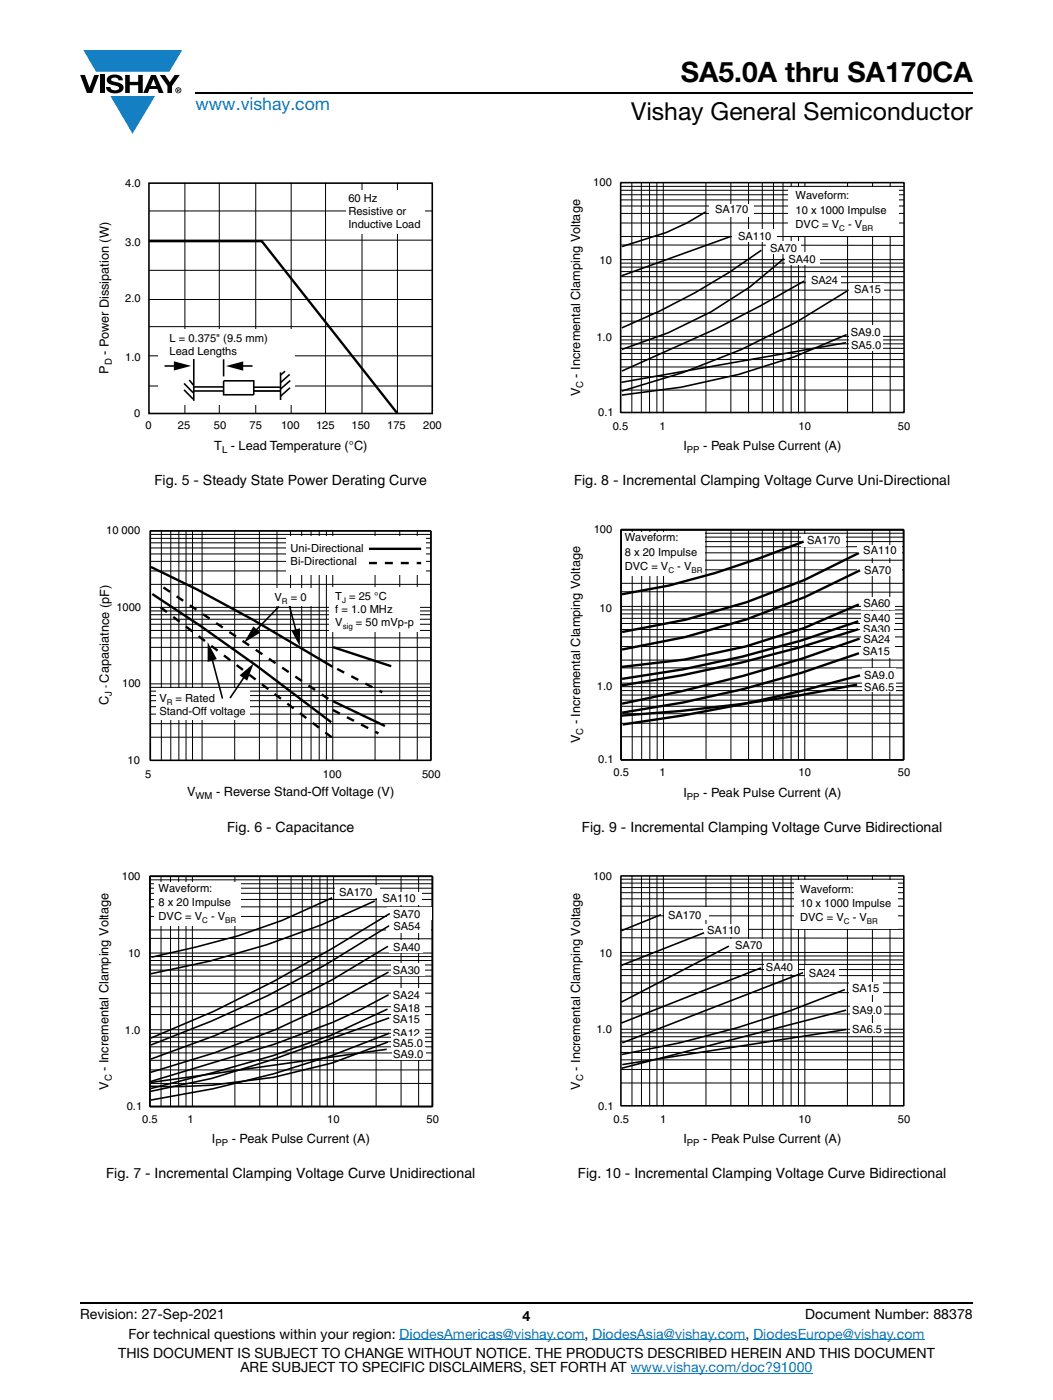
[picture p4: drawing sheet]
<svg xmlns="http://www.w3.org/2000/svg" width="210mm" height="279mm" viewBox="0 0 210 279" stroke-linecap="round" stroke-linejoin="round" font-family="sans-serif">
<g fill="#147fc3">
<path d="M16.6 10h19.7l-2.5 4.3h-1.2h-13.4z"/>
<path d="M22 19.2h8.9l-4.5 7.5z"/>
</g>
<g fill="#000">
<path d="M16 15h.9l1 2.5 .9-2.5h.9l-1.3 3.6h-1.1zM19.9 15h.9v3.6h-.9zM21.6 15.3a2.1 2.1 0 0 1 2.8 .3l.1 .4h-.9a.79 .79 0 0 0-.7-.5 .79 .79 0 0 0-.7 .4l.2 .3 1 .2a1.08 1.08 0 0 1 1.2 1 1.08 1.08 0 0 1-1.1 1.2 1.73 1.73 0 0 1-2.4-1.2h.9a.96 .96 0 0 0 .8 .6 .96 .96 0 0 0 1-.4 1.31 1.31 0 0 0-1.3-.6 1.03 1.03 0 0 1-1-.6 1.03 1.03 0 0 1 .1-1.1zM25 15h.9v1.3h1.7v-1.3h.9v3.6h-.9v-1.6h-1.7v1.6h-.9zM31.9 15h1l1 1.4 .9-1.4h1l-1.5 2.2v1.4h-.9v-1.4z"/>
<path d="M30.6 15.8l.5 1.4h-1zM30.1 15l-1.5 3.6h.9l.3-.8h1.6l.3 .8h.9l-1.5-3.6z"/>
<path d="M35.5 17.8h.2v.2h-.2zM35.3 17.7v.7h.2v-.3l.3 .3-.1-.3 .1-.2v-.2z"/>
<path d="M35.1 18a.46 .46 0 0 1 .9 0 .46 .46 0 0 1-.9 0zM35 18a.6 .6 0 0 0 1.2 0 .6 .6 0 0 0-1.2 0z"/>
</g>
<path d="M39 18.6h155M16 260h178" fill="none" stroke="#000" stroke-width=".36"/>
<path d="M79.7 267.4h36.9M118.2 267.4h30.5M125.8 274h36.2M150.2 267.4h34.2" fill="none" stroke="#067ec4" stroke-width=".2"/>
<path d="M29.7 36.6h56.5v45.9h-56.5z" fill="none" stroke="#000" stroke-width=".32"/>
<g fill="none" stroke="#000" stroke-width=".2">
<path d="M36.9 36.5v46M43.7 36.5v46M51 36.5v46M58.1 36.5v46M64.9 36.5v46M72.2 36.5v46M79.3 36.5v46M29.7 42.1h56.5M29.7 47.9h56.5M29.7 53.9h56.5M29.7 59.8h56.5M29.7 65.2h56.5"/>
<path d="M29.7 71h56.5M29.7 77h56.5"/>
</g>
<path d="M29.7 48.1h22.5l27.1 34.4" fill="none" stroke="#000" stroke-width=".48"/>
<path d="M31.6 65.8h27.2v15h-27.2z" fill="#fff"/>
<g fill="none" stroke="#000" stroke-width=".32">
<path d="M32.8 73h2.5M36.7 76.5l1.8 1.9M36.7 77.8l1.8 1.9M37.7 75.8l.9 1.1M38.6 77.2h6M38.6 78h6M38.6 71.6v8.4M44.6 76h6v2.8h-6zM44.6 71.7v3.4M47.9 73h2.5M50.6 78h5.4M50.6 77.3h5.3"/>
<path d="M55.9 74.3v5.5M56.9 74.1l-1 .8M57.8 74.7l-1.9 1.7M57.8 77.4l-1.9 1.7M57.9 75.9l-2 1.8"/>
</g>
<path d="M50.6 78h5.4" fill="none" stroke="#000" stroke-width=".2"/>
<path d="M34.7 72.1l3.4 .9-3.4 .9zM45.1 73.1l3.4-1v1.9z" fill="#000"/>
<path d="M69 38h15.7v8.7h-15.7z" fill="#fff"/>
<g fill="none" stroke="#000" stroke-width=".2">
<path d="M30 110.5h55.9M30 116.6h55.9M30 106.7h55.9M30 107.4h55.9M30 108.3h55.9M30 109.4h55.9M30 112h55.9M30 113.9h55.9M32.2 105.9v45.8M34.1 105.9v45.8M35.7 105.9v45.8M37.1 105.9v45.8"/>
<path d="M38.4 105.9v45.8M40.3 105.9v45.8M46.8 105.9v45.8M51.7 105.9v45.8M55.2 105.9v45.8M57.9 105.9v45.8M60.2 105.9v45.8M62 105.9v45.8M63.7 105.9v45.8M65.1 105.9v45.8M66.4 105.9v45.8M74.8 105.9v45.8"/>
<path d="M79.7 105.9v45.8M83.2 105.9v45.8M30 121.2h55.9M30 125.8h55.9M30 131.9h55.9M30 136.5h55.9M30 121.9h55.9M30 122.7h55.9M30 123.6h55.9M30 124.6h55.9M30 127.3h55.9M30 129.2h55.9"/>
<path d="M30 137.2h55.9M30 137.9h55.9M30 138.8h55.9M30 139.8h55.9M30 141h55.9M30 147.1h55.9M30 142.5h55.9M30 144.4h55.9"/>
</g>
<path d="M30 151.7v-45.8h55.9v45.8" fill="none" stroke="#000" stroke-width=".22"/>
<path d="M30 105.9h55.9v45.8h-55.9zM57.7 120.9l1.4 5.3" fill="none" stroke="#000" stroke-width=".32"/>
<path d="M30.1 113.2l9.2 4.4 11.3 6.2 15.7 9.3M30.4 118.6l9.6 6.4 11.3 7.9 14.8 11.2M66.4 140l10.4 4.9M66.4 129.2l11.6 3.8" fill="none" stroke="#000" stroke-width=".48"/>
<path d="M32.6 117.2l33.6 22.8M67.2 133.5l9 4.7M66.1 147.1l-34.2-26M66.4 141.7l9.1 4.7" fill="none" stroke="#000" stroke-width=".48" stroke-dasharray="1.6 1.6 1.6 1.6 1.6 1.6" stroke-linecap="butt"/>
<path d="M58.1 125.8l1.8-.4-.1 3.6z" fill="#000"/>
<path d="M53.3 117.5h9v3.5h-9z" fill="#fff"/>
<path d="M55.6 121l-4.9 5.1" fill="none" stroke="#000" stroke-width=".32"/>
<path d="M41.4 128.1l1.8 3.4-1.8 .6zM47.8 134.8l2.8-2.4-1.3 3.4zM50.5 125l1.4 1.3-3.2 2z" fill="#000"/>
<g fill="#fff">
<path d="M31 137.5h18.8v6.2h-18.8z"/>
<path d="M57.1 107h27.8v7.7h-27.8z"/>
</g>
<path d="M73.6 109.5h10.4" fill="none" stroke="#000" stroke-width=".48"/>
<path d="M73.6 112.4h10.4" fill="none" stroke="#000" stroke-width=".48" stroke-dasharray="1.6 1.6 1.6 1.6 1.6 1.6" stroke-linecap="butt"/>
<path d="M65.7 117.2h18.1v8.8h-18.1z" fill="#fff"/>
<path d="M42.2 131.1l2.2 8.3M48.9 134.8l-3 4.5M29.9 174.9h56.3v45.9h-56.3zM66.2 179.2l-9.9 4.5-8.8 3.1-8.4 2.2-8.9 2M74.7 179.8a169.1 169.1 0 0 1-44.7 14.6M77.5 198.5l-5.5 3-5.7 2.5-11.7 4.4-24.7 7.5M77.1 209.4l-47.2 6.7M77.3 201.4l-11.2 5.2-11.5 4-12 3.4-12.6 3.2M77.4 208l-11.1 4.1-11.7 2.9-12.2 1.6-6.2 .2h-6.2M77.6 206.2a195.7 195.7 0 0 1-47.5 13.3M77.6 203.1l-23.3 8.4-12.1 3.7-12.2 2.6" fill="none" stroke="#000" stroke-width=".32"/>
<g fill="none" stroke="#000" stroke-width=".2">
<path d="M29.9 175.6h56.3M29.9 176.4h56.3M29.9 177.3h56.3M29.9 178.3h56.3M29.9 179.5h56.3M32.1 174.9v45.9M34 174.9v45.9M35.6 174.9v45.9M37.1 174.9v45.9M38.4 174.9v45.9M46.8 174.9v45.9M51.8 174.9v45.9"/>
<path d="M55.3 174.9v45.9M58 174.9v45.9M60.3 174.9v45.9M62.2 174.9v45.9M63.8 174.9v45.9M65.3 174.9v45.9M66.5 174.9v45.9M75 174.9v45.9M80 174.9v45.9M83.5 174.9v45.9M29.9 181h56.3M29.9 182.9h56.3"/>
<path d="M29.9 190.9h56.3M29.9 191.7h56.3M29.9 192.6h56.3M29.9 193.6h56.3M29.9 196.3h56.3M29.9 198.2h56.3M29.9 185.6h56.3M29.9 190.2h56.3M29.9 194.8h56.3M30 187.3l56.2 .1M29.9 206.2h56.3M29.9 207h56.3"/>
<path d="M29.9 207.9h56.3M29.9 208.9h56.3M29.9 211.6h56.3M29.9 213.5h56.3M29.9 200.9h56.3M29.9 205.5h56.3M29.9 210.1h56.3M29.9 216.2h56.3M30 202.5h56.1"/>
</g>
<g fill="#fff">
<path d="M66.9 176.6h8.8v2.6h-8.8z"/>
<path d="M75.3 178h8.8v2.6h-8.8z"/>
<path d="M77.2 181h8.8v2.6h-8.8z"/>
<path d="M77.1 183.5h8.8v2.6h-8.8z"/>
<path d="M77.6 187.6h6.8v2.5h-6.8z"/>
<path d="M77.9 192.3h6.8v2.5h-6.8z"/>
<path d="M77.9 197.1h6.8v2.5h-6.8z"/>
<path d="M78.1 199.6h6.7v2.6h-6.7z"/>
<path d="M77.9 202.1h6.8v2.6h-6.8z"/>
<path d="M77.9 204.8h6.8v2.6h-6.8z"/>
<path d="M77.9 206.8h6.7v2.6h-6.7z"/>
<path d="M78.2 209.1h6.7v2.5h-6.7z"/>
</g>
<path d="M77.4 188.9a205.9 205.9 0 0 1-47.3 22.5M77.5 194a183.2 183.2 0 0 1-47.5 20M77.6 184.8a216.4 216.4 0 0 1-47.5 23.8M77.7 182.3a280.2 280.2 0 0 1-47.6 24.9" fill="none" stroke="#000" stroke-width=".32"/>
<path d="M30.7 176h17.3v8.8h-17.3z" fill="#fff"/>
<g fill="none" stroke="#000" stroke-width=".2">
<path d="M123.8 37.2h56.5M123.8 38h56.5M123.8 38.9h56.5M123.8 39.9h56.5M126 36.5v46M127.9 36.5v46M129.5 36.5v46M131 36.5v46M132.3 36.5v46M140.8 36.5v46M145.7 36.5v46M149.3 36.5v46"/>
<path d="M152 36.5v46M154.2 36.5v46M156.1 36.5v46M157.8 36.5v46M159.2 36.5v46M160.5 36.5v46M169 36.5v46M174 36.5v46M177.5 36.5v46M123.8 42.6h56.5M123.8 44.5h56.5M123.8 52.5h56.5"/>
<path d="M123.8 53.3h56.5M123.8 54.2h56.5M123.8 55.2h56.5M123.8 57.9h56.5M123.8 59.8h56.5M123.8 41.1h56.5M123.8 47.2h56.5M123.8 51.8h56.5M123.8 56.4h56.5M123.9 48.9l56.4 .1M123.8 67.8h56.5M123.8 68.6h56.5"/>
<path d="M123.8 69.5h56.5M123.8 70.5h56.5M123.8 73.2h56.5M123.8 75.2h56.5M123.8 62.5h56.5M123.8 67.1h56.5M123.8 71.8h56.5M123.8 77.8h56.5M123.9 64.1h56.2"/>
</g>
<path d="M140.8 42.3l-3.8 2.2-4.1 1.9-8.9 2.8M145.8 47.2l-21.9 7.9M151.8 49.9a130.7 130.7 0 0 1-27.8 15.5M156.3 51.6l-6.8 5.7-7.7 4.9-8.6 4.2-9.2 3.3M160.4 56.1l-8.8 5-8.9 4.6-18.7 8.4M168.9 58.1a144.8 144.8 0 0 1-44.9 19.9M168.7 68.4l-44.8 7.9M168.8 66.8a130.8 130.8 0 0 1-44.8 12" fill="none" stroke="#000" stroke-width=".32"/>
<g fill="#fff">
<path d="M141.6 40.7h8.8v2.6h-8.8z"/>
<path d="M146 45.7h8.8v2.5h-8.8z"/>
<path d="M152.7 48.2h6.9v2.6h-6.9z"/>
<path d="M156.6 50.3h6.9v2.6h-6.9z"/>
<path d="M160.8 54.6h6.9v2.6h-6.9z"/>
<path d="M169.4 56.6h6.9v2.5h-6.9z"/>
<path d="M169.2 67.5h6.8v2.5h-6.8z"/>
<path d="M169.2 65h6.8v2.5h-6.8z"/>
<path d="M157.1 37.4h22v9.6h-22z"/>
</g>
<path d="M123.8 36.4h56.5v45.9h-56.5zM123.8 105.7h56.4h-56.4v45.9h56.4v-45.9v46h-56.4z" fill="none" stroke="#000" stroke-width=".32"/>
<g fill="none" stroke="#000" stroke-width=".2">
<path d="M123.8 106.4h56.4M123.8 107.2h56.4M123.8 108.1h56.4M123.8 109.1h56.4M123.8 111.8h56.4M123.8 113.7h56.4M123.8 110.3h56.4M123.8 116.4h56.4M123.9 118.1l56.3 .1M126.1 105.7v46M128 105.7v46M129.6 105.7v46"/>
<path d="M131 105.7v46M132.3 105.7v46M140.8 105.7v46M145.8 105.7v46M149.3 105.7v46M152 105.7v46M154.2 105.7v46M156.1 105.7v46M157.8 105.7v46M159.2 105.7v46M160.5 105.7v46M169 105.7v46"/>
<path d="M173.9 105.7v46M177.4 105.7v46M123.8 121.7h56.4M123.8 122.5h56.4M123.8 123.4h56.4M123.8 124.4h56.4M123.8 127.1h56.4M123.8 129h56.4M123.8 137h56.4M123.8 137.8h56.4M123.8 138.7h56.4M123.8 139.7h56.4"/>
<path d="M123.8 121h56.4M123.8 125.6h56.4M123.8 131.7h56.4M123.8 136.3h56.4M123.9 133.3h56.1M123.8 142.4h56.4M123.8 144.3h56.4M123.8 141h56.4M123.8 147h56.4"/>
</g>
<path d="M170.9 136.6a340.2 340.2 0 0 1-47.1 6.2M171.1 125.6a273.9 273.9 0 0 1-47.2 11.2M171.2 124a215.6 215.6 0 0 1-47.2 11.5M171.3 120.6l-11 4.8-11.6 3.6-12.2 2.6-12.6 1.5M171.3 130.4a224.8 224.8 0 0 1-47.2 11.8M171.4 127.5a293.2 293.2 0 0 1-47.4 12.9M171.5 134.8a330.8 330.8 0 0 1-47.3 9.8" fill="none" stroke="#000" stroke-width=".48"/>
<g fill="#fff">
<path d="M159.8 106.5h8.8v2.6h-8.8z"/>
<path d="M171.1 108.8h8.8v2.5h-8.8z"/>
<path d="M170.9 112.5h8.8v2.5h-8.8z"/>
<path d="M171.5 124h6.7v2.6h-6.7z"/>
<path d="M171.6 121.9h6.8v2.6h-6.8z"/>
<path d="M171.6 119.2h6.8v2.5h-6.8z"/>
<path d="M171.6 126.2h6.8v2.6h-6.8z"/>
<path d="M171.6 128.8h6.8v2.6h-6.8z"/>
<path d="M172 133.4h6.7v2.5h-6.7z"/>
<path d="M172 135.6h6.7v2.5h-6.7z"/>
<path d="M124.1 106.1h16.5v8.8h-16.5z"/>
</g>
<path d="M160.3 108.1l-8.7 3.3-9 2.9-9.2 2.6-9.4 1.7M171.3 110.4a140.4 140.4 0 0 1-47.2 15.7M171.5 113.8a147.7 147.7 0 0 1-47.5 15.8" fill="none" stroke="#000" stroke-width=".48"/>
<g fill="none" stroke="#000" stroke-width=".2">
<path d="M123.8 175.5h56.4M123.8 176.2h56.4M123.8 177.1h56.4M123.8 178.2h56.4M123.8 179.4h56.4M126 174.7v46M127.9 174.7v46M129.5 174.7v46M131 174.7v46M132.3 174.7v46M140.8 174.7v46M145.7 174.7v46"/>
<path d="M149.3 174.7v46M152 174.7v46M154.2 174.7v46M156.1 174.7v46M157.8 174.7v46M159.2 174.7v46M160.5 174.7v46M169 174.7v46M174 174.7v46M177.5 174.7v46M123.8 180.9h56.4M123.8 182.8h56.4"/>
<path d="M123.8 190.8h56.4M123.8 191.6h56.4M123.8 192.5h56.4M123.8 193.5h56.4M123.8 196.2h56.4M123.8 198.1h56.4M123.8 185.5h56.4M123.8 190.1h56.4M123.8 194.7h56.4M123.9 187.2h56.3M123.8 206.1h56.4M123.8 206.9h56.4"/>
<path d="M123.8 207.8h56.4M123.8 208.8h56.4M123.8 211.5h56.4M123.8 213.4h56.4M123.8 200.8h56.4M123.8 205.4h56.4M123.8 210h56.4M123.8 216.1h56.4M123.9 202.4h56.2"/>
</g>
<g fill="#fff">
<path d="M132.4 181.1h8.8v2.6h-8.8z"/>
<path d="M140.2 184.4h8.8v2.6h-8.8z"/>
<path d="M145.2 187.5h8.8v2.5h-8.8z"/>
<path d="M152.4 191.8h6.7v2.5h-6.7z"/>
<path d="M160.6 192.7h6.8v2.5h-6.8z"/>
<path d="M169.3 196h6.7v2.5h-6.7z"/>
<path d="M169.6 199.9h6.7v2.6h-6.7z"/>
<path d="M169.6 204.3h6.7v2.5h-6.7z"/>
</g>
<path d="M145.4 188.8l-21.5 11.2" fill="none" stroke="#000" stroke-width=".32"/>
<path d="M158.3 175.8h20.6v9.6h-20.6z" fill="#fff"/>
<path d="M123.8 174.8h56.4v45.9h-56.4zM131.8 182.5l-7.9 3.3M140.4 186.2l-16.5 6.5M151.8 193.2l-27.9 11M160.1 194.1l-36 14M168.5 197.5a204.5 204.5 0 0 1-44.5 12.9M168.7 205.5l-44.6 7M168.7 201.6l-44.7 11.6" fill="none" stroke="#000" stroke-width=".32"/>
<text font-size="5.6" x="135.8" y="16.4">SA5.0A thru SA170CA</text>
<text font-size="4.9" x="125.9" y="23.9">Vishay General Semiconductor</text>
<text font-size="3.5" fill="#067ec4" x="39" y="22">www.vishay.com</text>
<g font-size="2.8">
<text x="30.8" y="96.8">Fig. 5 - Steady State Power Derating Curve</text>
<text x="114.5" y="96.8">Fig. 8 - Incremental Clamping Voltage Curve Uni-Directional</text>
<text x="45.3" y="166">Fig. 6 - Capacitance</text>
<text x="116" y="166">Fig. 9 - Incremental Clamping Voltage Curve Bidirectional</text>
<text x="21.2" y="235.2">Fig. 7 - Incremental Clamping Voltage Curve Unidirectional</text>
<text x="115.3" y="235.2">Fig. 10 - Incremental Clamping Voltage Curve Bidirectional</text>
<text x="16" y="263.3">Revision: 27-Sep-2021</text>
<text x="104.2" y="263.6">4</text>
<text x="160.6" y="263.3">Document Number: 88378</text>
<text x="25.6" y="267.1">For technical questions within your region: DiodesAmericas@vishay.com, DiodesAsia@vishay.com, DiodesEurope@vishay.com</text>
<text x="23.6" y="271">THIS DOCUMENT IS SUBJECT TO CHANGE WITHOUT NOTICE. THE PRODUCTS DESCRIBED HEREIN AND THIS DOCUMENT</text>
<text x="48" y="273.8">ARE SUBJECT TO SPECIFIC DISCLAIMERS, SET FORTH AT www.vishay.com/doc?91000</text>
</g>
<g font-size="2.5">
<text x="21.7" y="70.8" transform="rotate(-90 21.7 70.8)">- Power Dissipation (W)</text>
<text x="21.7" y="74.6" transform="rotate(-90 21.7 74.6)">P</text>
<text x="115.7" y="75.3" transform="rotate(-90 115.7 75.3)">- Incremental Clamping Voltage</text>
<text x="115.7" y="79.1" transform="rotate(-90 115.7 79.1)">V</text>
<text x="42.7" y="89.7">T - Lead Temperature (°C)</text>
<text x="136.3" y="89.8">I</text>
<text x="140.2" y="89.8">- Peak Pulse Current (A)</text>
<text x="21.7" y="136.2" transform="rotate(-90 21.7 136.2)">Capaciatnce (pF)</text>
<text x="21.7" y="140.7" transform="rotate(-90 21.7 140.7)">C</text>
<text x="115.7" y="148.3" transform="rotate(-90 115.7 148.3)">V</text>
<text x="115.7" y="144.6" transform="rotate(-90 115.7 144.6)">- Incremental Clamping Voltage</text>
<text x="37.3" y="158.9">V</text>
<text x="43.1" y="158.9">- Reverse Stand-Off Voltage (V)</text>
<text x="136.3" y="159">I</text>
<text x="140.2" y="159">- Peak Pulse Current (A)</text>
<text x="21.7" y="213.7" transform="rotate(-90 21.7 213.7)">- Incremental Clamping Voltage</text>
<text x="115.7" y="213.7" transform="rotate(-90 115.7 213.7)">- Incremental Clamping Voltage</text>
<text x="21.7" y="217.5" transform="rotate(-90 21.7 217.5)">V</text>
<text x="115.7" y="217.5" transform="rotate(-90 115.7 217.5)">V</text>
<text x="42.3" y="228.1">I</text>
<text x="46.2" y="228.1">- Peak Pulse Current (A)</text>
<text x="136.3" y="228.2">I</text>
<text x="140.2" y="228.2">- Peak Pulse Current (A)</text>
</g>
<g font-size="2.2">
<text x="25" y="37.3">4.0</text>
<text x="69.5" y="40.3">60 Hz</text>
<text x="118.3" y="37.2">100</text>
<text x="158.6" y="39.8">Waveform:</text>
<text x="69.5" y="45.6">Ind</text>
<text x="69.5" y="42.9">Resistive or</text>
<text x="72.6" y="45.6">uctive Load</text>
<text x="142.6" y="42.5">SA170</text>
<text x="147.2" y="47.8">SA110</text>
<text x="158.6" y="42.6">10 x 1000 Impulse</text>
<text x="158.6" y="45.5">DVC = V</text>
<text x="169.1" y="45.5">- V</text>
<text x="25" y="49.1">3.0</text>
<text x="119.6" y="52.6">10</text>
<text x="153.6" y="50.3">SA70</text>
<text x="157.2" y="52.5">SA40</text>
<text x="161.7" y="56.7">SA24</text>
<text x="170.3" y="58.5">SA15</text>
<text x="25" y="60.4">2.0</text>
<text x="25" y="72">1.0</text>
<text x="33.8" y="68.2">L = 0.375&quot; (9.5 mm)</text>
<text x="33.8" y="70.9">Lead Lengths</text>
<text x="118.9" y="68">1.0</text>
<text x="169.6" y="67">SA9.0</text>
<text x="169.7" y="69.7">SA5.0</text>
<text x="26.8" y="83.3">0</text>
<text x="119.3" y="83.1">0.1</text>
<text x="29" y="85.7">0</text>
<text x="35.5" y="85.7">25</text>
<text x="42.7" y="85.7">50</text>
<text x="49.8" y="85.7">75</text>
<text x="56" y="85.7">100</text>
<text x="63" y="85.7">125</text>
<text x="70.1" y="85.7">150</text>
<text x="77.2" y="85.7">175</text>
<text x="84.4" y="85.7">200</text>
<text x="122.2" y="85.7">0.5</text>
<text x="131.5" y="85.7">1</text>
<text x="159.3" y="85.7">10</text>
<text x="179" y="85.7">50</text>
<text x="21.2" y="106.5">10 000</text>
<text x="118.4" y="106.3">100</text>
<text x="58" y="110.3">Uni-Directional</text>
<text x="58" y="112.8">Bi-Directional</text>
<text x="124.6" y="108">Waveform:</text>
<text x="124.6" y="110.9">8 x 20 Impulse</text>
<text x="124.6" y="113.7">DVC = V</text>
<text x="135.1" y="113.7">- V</text>
<text x="161" y="108.6">SA170</text>
<text x="172.2" y="110.7">SA110</text>
<text x="54.7" y="119.9">V</text>
<text x="58" y="119.9">= 0</text>
<text x="66.9" y="119.7">T = 25 °C</text>
<text x="172.3" y="114.6">SA70</text>
<text x="23.2" y="121.9">1000</text>
<text x="66.9" y="122.3">f = 1.0 MHz</text>
<text x="66.9" y="125">V</text>
<text x="71" y="125">= 50 mVp-p</text>
<text x="119.6" y="122">10</text>
<text x="172.2" y="124.1">SA40</text>
<text x="172.2" y="121.1">SA60</text>
<text x="172.1" y="130.7">SA15</text>
<text x="172.1" y="126.3">SA30</text>
<text x="172.2" y="128.2">SA24</text>
<text x="24.4" y="137.2">100</text>
<text x="119" y="137.8">1.0</text>
<text x="172.3" y="135.6">SA9.0</text>
<text x="172.3" y="137.9">SA6.5</text>
<text x="31.8" y="142.7">Stand-Off voltage</text>
<text x="31.8" y="140.1">V</text>
<text x="35" y="140">= Rated</text>
<text x="25.4" y="152.4">10</text>
<text x="28.9" y="155.2">5</text>
<text x="64.4" y="155.2">100</text>
<text x="84.2" y="155.2">500</text>
<text x="119.3" y="152.3">0.1</text>
<text x="122.4" y="154.9">0.5</text>
<text x="131.5" y="154.9">1</text>
<text x="159.3" y="154.9">10</text>
<text x="179" y="154.9">50</text>
<text x="24.3" y="175.6">100</text>
<text x="31.6" y="177.9">Wav</text>
<text x="36.1" y="177.9">eform:</text>
<text x="67.6" y="178.8">SA170</text>
<text x="118.3" y="175.6">100</text>
<text x="159.6" y="178.1">Waveform:</text>
<text x="31.6" y="180.8">8 x 20 Impulse</text>
<text x="31.6" y="183.6">DVC = V</text>
<text x="42.1" y="183.6">- V</text>
<text x="76.3" y="180">SA110</text>
<text x="78.4" y="183.3">SA70</text>
<text x="78.5" y="185.6">SA54</text>
<text x="133.3" y="183.4">SA170</text>
<text x="159.6" y="181">10 x 1000 Impulse</text>
<text x="159.6" y="183.8">DVC = V</text>
<text x="170" y="183.8">- V</text>
<text x="25.5" y="191">10</text>
<text x="78.4" y="189.7">SA40</text>
<text x="119.6" y="190.9">10</text>
<text x="141" y="186.5">SA110</text>
<text x="146.6" y="189.5">SA70</text>
<text x="78.4" y="194.4">SA30</text>
<text x="152.7" y="193.9">SA40</text>
<text x="161.3" y="195">SA24</text>
<text x="78.4" y="199.4">SA24</text>
<text x="78.4" y="201.9">SA18</text>
<text x="169.9" y="202.3">SA9.0</text>
<text x="169.9" y="198">SA15</text>
<text x="24.9" y="206.4">1.0</text>
<text x="78.3" y="209">SA5.0</text>
<text x="78.4" y="204.1">SA15</text>
<text x="78.4" y="206.9">SA12</text>
<text x="118.9" y="206.2">1.0</text>
<text x="169.9" y="206.2">SA6.5</text>
<text x="78.4" y="211.2">SA9.0</text>
<text x="25.3" y="221.5">0.1</text>
<text x="119.3" y="221.4">0.1</text>
<text x="28.4" y="224.1">0.5</text>
<text x="37.4" y="224.1">1</text>
<text x="65.3" y="224.1">10</text>
<text x="85" y="224.1">50</text>
<text x="122.4" y="224.2">0.5</text>
<text x="131.6" y="224.2">1</text>
<text x="159.3" y="224.2">10</text>
<text x="179" y="224.2">50</text>
</g>
<g font-size="1.9">
<text x="22.3" y="72.9" transform="rotate(-90 22.3 72.9)">D</text>
<text x="116.3" y="77.4" transform="rotate(-90 116.3 77.4)">C</text>
<text x="44.3" y="90.3">L</text>
<text x="137" y="90.5">PP</text>
<text x="21.7" y="137.4" transform="rotate(-90 21.7 137.4)">-</text>
<text x="22.3" y="138.9" transform="rotate(-90 22.3 138.9)">J</text>
<text x="116.3" y="146.6" transform="rotate(-90 116.3 146.6)">C</text>
<text x="39" y="159.5">WM</text>
<text x="137" y="159.7">PP</text>
<text x="22.3" y="215.8" transform="rotate(-90 22.3 215.8)">C</text>
<text x="116.3" y="215.8" transform="rotate(-90 116.3 215.8)">C</text>
<text x="43" y="228.8">PP</text>
<text x="137" y="228.8">PP</text>
</g>
<g font-size="1.6">
<text x="167.3" y="46.1">C</text>
<text x="172" y="46.1">BR</text>
<text x="133.3" y="114.4">C</text>
<text x="137.9" y="114.4">BR</text>
<text x="56.2" y="120.6">R</text>
<text x="68.2" y="120.3">J</text>
<text x="68.3" y="125.6">sig</text>
<text x="33.3" y="140.7">R</text>
<text x="40.3" y="184.3">C</text>
<text x="44.9" y="184.3">BR</text>
<text x="168.3" y="184.5">C</text>
<text x="172.9" y="184.5">BR</text>
</g>
</svg>
